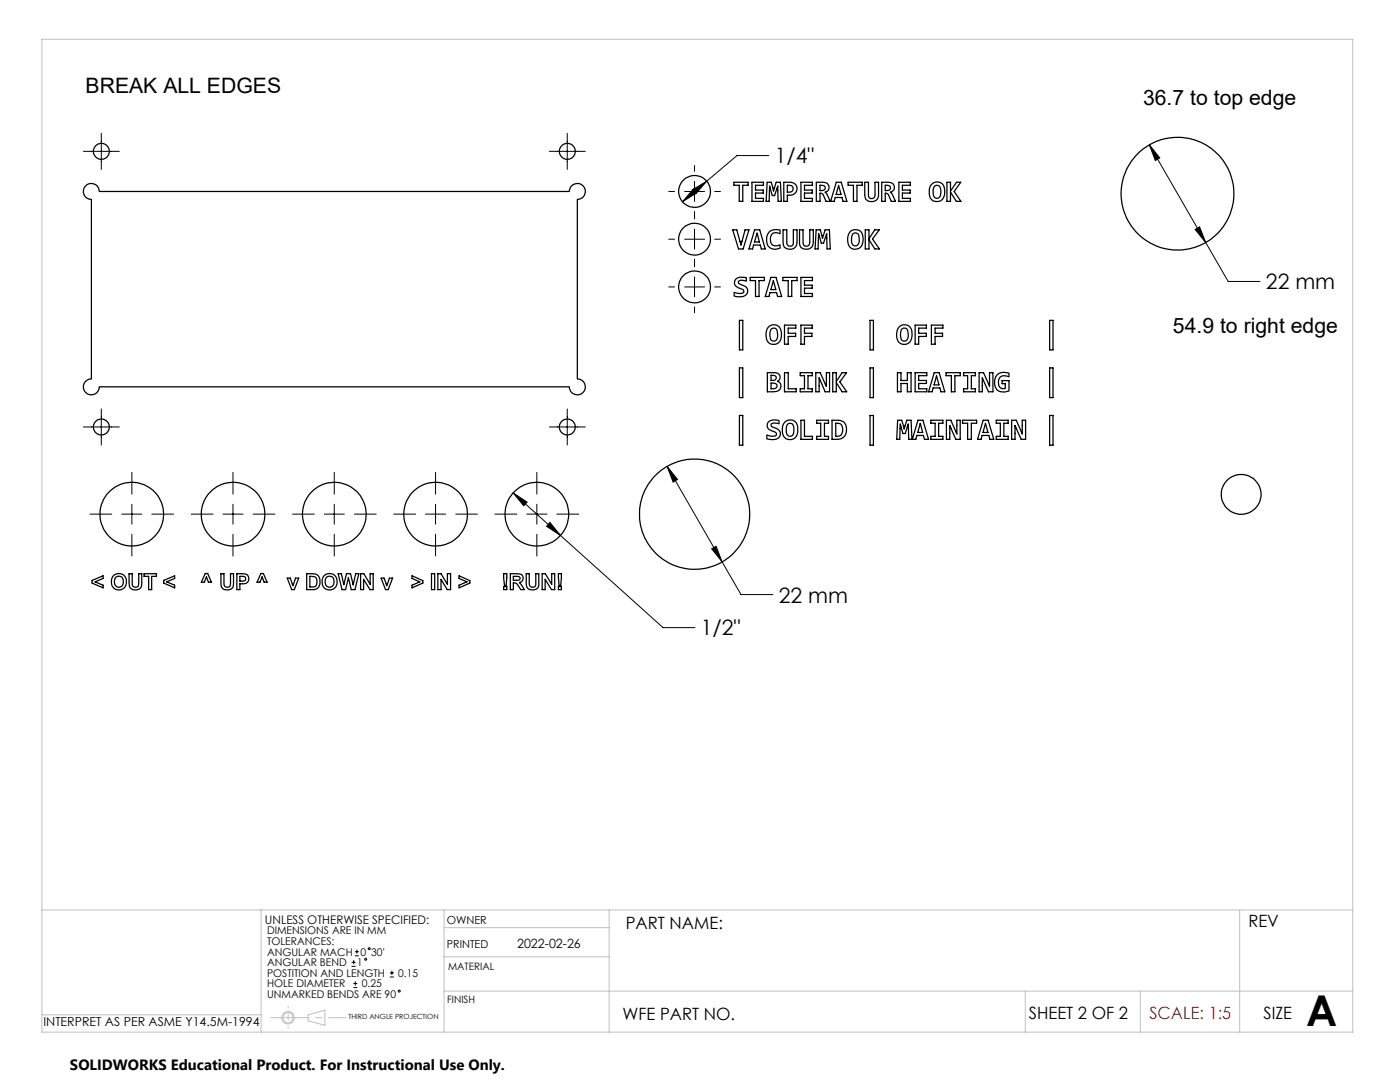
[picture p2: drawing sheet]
<svg xmlns="http://www.w3.org/2000/svg" width="279mm" height="216mm" viewBox="0 0 279 216" stroke-linecap="round" stroke-linejoin="round" font-family="sans-serif">
<g fill="none" stroke="#c0c0c0" stroke-width=".2">
<path d="M8.4 7.8h261.6v198.2h-261.6zM8.4 181.6h261.6M52.1 181.6v24.4M88.6 197.8h181.4M88.6 190.9h33M88.6 185.1h33M88.6 181.6v24.4M121.6 181.6v24.4M204.6 197.8v8.2M227.6 197.8v8.2M247.4 181.6v24.4M8.4 202.5h43.7"/>
<path d="M61.5 202.5l3.3-.9v3l-3.3-.9z"/>
<circle cx="57.5" cy="203.1" r="1.24"/>
<circle cx="57.5" cy="203.1" r="1.01"/>
</g>
<path d="M54 203.1h15" fill="none" stroke="#c0c0c0" stroke-width=".2" stroke-dasharray="15.2 1.3 1.3 1.3" stroke-dashoffset="7.5"/>
<path d="M57.5 200.8v4.4" fill="none" stroke="#c0c0c0" stroke-width=".2" stroke-dasharray="15.2 1.3 1.3 1.3" stroke-dashoffset="14.9"/>
<g fill="none" stroke="#000" stroke-width=".2">
<path d="M16.7 30.2h7.1M20.2 26.6v7.2M109.6 30.2h7.2M113.2 26.6v7.2M133.5 38.2h1.1M136.6 38.2h4M138.2 37.9l2.8-1.7-2.1 2.5zM138.4 37.7l.6 .8-2.8 1.8zM138.6 33v1.2M138.6 36.2v4M142.6 38.2h1.2M153.4 31h-6.3l-10.9 9.3"/>
<path d="M229.4 28.9l2.1 2.6-.9 .5zM229.4 28.9l15.7 27.3h6.4M133.5 57.3h1.1M133.5 47.7h1.1M136.6 57.3h4M136.6 47.7h4M138.6 42.2v1.5M138.6 45.7v4M138.6 51.7v1.5M138.6 55.2v4M142.6 57.3h1.2M142.6 47.7h1.2"/>
<path d="M238.5 45.8l.9-.5 1.2 3.1zM138.6 61.2v1.2M16.7 85.2h7.1M20.2 81.6v7.2M26.3 94.3v4.3M46.5 94.3v4.3M66.7 94.3v4.3M86.9 94.3v4.3M102.4 98.4l2.8 1.8-.7 .7zM102.4 98.4l29.9 26.8h6.4M107.1 94.3v4.3M109.6 85.2h7.2"/>
<path d="M113.2 81.6v7.2M133.1 93.1l2.1 2.6-.9 .5zM133.1 93.1l14.8 25.5h6.3M18 102.6h4.3M24.3 102.6h4M26.3 100.6v4M26.3 106.6v4.3M30.3 102.6h4.3M38.2 102.6h4.3M44.5 102.6h4M46.5 100.6v4M46.5 106.6v4.3"/>
<path d="M50.5 102.6h4.4M58.4 102.6h4.3M64.7 102.6h4M66.7 100.6v4M66.7 106.6v4.3M70.7 102.6h4.4M78.6 102.6h4.3M84.9 102.6h4M86.9 100.6v4M86.9 106.6v4.3M90.9 102.6h4.4M98.8 102.6h4.4"/>
<path d="M105.1 102.6h4M107.1 100.6v4M107.1 106.6v4.3M109.7 104.2l2.2 2.7-2.8-1.9zM111.1 102.6h4.4M142 109.5l.9-.5 1.2 3.1zM70.2 192.8h.8M70.2 192h.8M70.5 197.1h.8M70.5 196.3h.8M70.6 191.6v.8M70.8 190.7h.8"/>
<path d="M70.8 189.9h.8M70.9 195.8v.8M71.2 189.5v.8M77.8 194.9h.8M77.8 194.1h.8M78.2 193.7v.8"/>
<circle cx="73" cy="191.4" r=".19"/>
<circle cx="73.7" cy="189.3" r=".2"/>
<circle cx="79.7" cy="197.8" r=".2"/>
</g>
<g fill="none" stroke="#000" stroke-width=".25">
<path d="M17.2 37a1.6 1.6 0 0 1 1.7-.2 1.6 1.6 0 0 1 .9 1.4h93.8a1.59 1.59 0 0 1 1.6-1.6 1.59 1.59 0 0 1 1.6 1.6 1.59 1.59 0 0 1-1.6 1.6v35.8a1.59 1.59 0 0 1 1.6 1.6 1.59 1.59 0 0 1-1.6 1.6 1.59 1.59 0 0 1-1.6-1.6h-93.8a1.59 1.59 0 0 1-1.6 1.6 1.59 1.59 0 0 1-1.6-1.6 1.59 1.59 0 0 1 1.6-1.6v-35.8a1.58 1.58 0 0 1-1.5-1 1.58 1.58 0 0 1 .5-1.8zM146.5 36.4h2.8v.6h-1.1v3.2h-.7v-3.2h-1zM150.1 36.4h2.3v.6h-1.6v.9h1.5v.6h-1.5v1.1h1.6v.6h-2.3zM153.1 36.4h.8l.5 1.7 .5-1.7h.9l.1 3.8h-.6l-.1-3.1-.6 1.9h-.5l-.5-1.9-.1 3.1h-.6zM156.4 36.4h1.1a1.31 1.31 0 0 1 1.6 1.3 1.31 1.31 0 0 1-1.6 1.2h-.4v1.3h-.7zM157.1 37a.79 .79 0 0 1 1 .1 .79 .79 0 0 1 .1 1l-.4 .2h-.7zM159.8 36.4h2.3v.6h-1.6v.9h1.6v.6h-1.6v1.1h1.6v.6h-2.3zM162.9 36.4h1.1a1.04 1.04 0 0 1 1.3 .5 1.04 1.04 0 0 1-.4 1.4h-.3l.5 .6 .6 1.3h-.8l-.7-1.4-.5-.2v1.6h-.8zM163.7 37h.3a.56 .56 0 0 1 .7 .5 .56 .56 0 0 1-.8 .5h-.2zM166.9 36.4h1l1.1 3.8h-.8l-.2-.8h-1.3l-.2 .8h-.7zM167.4 37l.5 1.8h-1zM169.3 36.4h2.8v.6h-1.1v3.2h-.7v-3.2h-1z"/>
<path d="M172.6 36.4h.7v2.4a.67 .67 0 0 0 .7 .8 .67 .67 0 0 0 .6-.8v-2.4h.7v2.4a1.38 1.38 0 0 1-1.1 1.4 1.38 1.38 0 0 1-1.6-1zM176 36.4h1.1a1.03 1.03 0 0 1 1.4 .7 1.03 1.03 0 0 1-.9 1.2l.4 .3 .7 1.6h-.8l-.6-1.4-.6-.2v1.6h-.7zM176.7 37h.3a.56 .56 0 0 1 .7 .5 .56 .56 0 0 1-.7 .5h-.3zM179.4 36.4h2.3v.6h-1.6v.9h1.5v.6h-1.5v1.1h1.6v.6h-2.3zM185.9 36.8a1.55 1.55 0 0 1 1.9-.3 1.55 1.55 0 0 1 .8 1.7 1.59 1.59 0 0 1-1.6 2 1.59 1.59 0 0 1-1.5-1.9 1.94 1.94 0 0 1 .4-1.5zM186.6 37.1l.6-.1a1.42 1.42 0 0 1 .5 1.8 .75 .75 0 0 1-.8 .8 .75 .75 0 0 1-.7-.9v-.8zM189 36.4h.7v1.7l1.2-1.7h.8l-1.3 1.8 1.4 2h-.9l-1.2-1.9v1.9h-.7zM146.2 45.9h.8l.9 3 .8-3h.8l-1.2 3.8h-.9zM146.9 55.6a2.27 2.27 0 0 1 2-.2v.7l-.8-.2a.44 .44 0 0 0-.6 .1 .44 .44 0 0 0 0 .6l.6 .3a1.19 1.19 0 0 1 1.1 1.4 1.19 1.19 0 0 1-1.5 .9l-1.2-.1v-.8l.7 .2h1a.42 .42 0 0 0 .2-.5 .42 .42 0 0 0-.4-.3l-.3-.2a1.11 1.11 0 0 1-1.1-.7 1.11 1.11 0 0 1 .3-1.2zM149.7 55.4h2.8v.6h-1v3.2h-.7v-3.2h-1.1zM150.6 45.9h1l1.1 3.8h-.8l-.2-.8h-1.3l-.2 .8h-.7zM151.1 46.5l.5 1.8h-1z"/>
<path d="M153.5 46.2a2.21 2.21 0 0 1 2.2-.3v.7a1.27 1.27 0 0 0-1.6 .1 1.27 1.27 0 0 0-.3 1.6 1.21 1.21 0 0 0 1.9 .6v.6a1.81 1.81 0 0 1-2.1-.1 1.81 1.81 0 0 1-.6-2zM153.8 55.4h1.1l1.1 3.8h-.8l-.2-.8h-1.3l-.2 .8h-.8zM154.3 56l.5 1.8h-1zM156.2 55.4h2.9v.6h-1.1v3.2h-.7v-3.2h-1.1zM156.3 45.9h.7v2.4a.67 .67 0 0 0 .7 .8 .67 .67 0 0 0 .6-.8v-2.4h.8v2.4a1.44 1.44 0 0 1-1.1 1.4 1.44 1.44 0 0 1-1.6-.7zM159.6 45.9h.7v2.4a.68 .68 0 0 0 .7 .8 .68 .68 0 0 0 .6-.8v-2.4h.7v2.4a1.4 1.4 0 0 1-1.2 1.4 1.4 1.4 0 0 1-1.5-1zM159.8 55.4h2.3v.6h-1.6v.9h1.6v.6h-1.6v1.1h1.6v.6h-2.3zM162.9 45.9h.8l.4 1.7 .6-1.7h.8l.2 3.8h-.6l-.1-3.1-.6 1.9h-.5l-.5-1.9-.1 3.1h-.6zM169.6 46.3a1.56 1.56 0 0 1 1.9-.3 1.56 1.56 0 0 1 .8 1.8 1.59 1.59 0 0 1-1.6 1.9 1.59 1.59 0 0 1-1.5-1.9l.1-.8zM170.1 46.7a.74 .74 0 0 1 .9-.2 .74 .74 0 0 1 .4 .8 1.24 1.24 0 0 1-.7 1.8 .97 .97 0 0 1-.8-1.3zM172.7 45.9h.7v1.7l1.2-1.7h.9l-1.4 1.8 1.4 2h-.9l-1.2-1.9v1.9h-.7zM147.6 63.9h.6v5.9h-.6z"/>
<path d="M147.6 73.4h.6v5.9h-.6zM153.1 74.4h1.3a.94 .94 0 0 1 1.2 .5 .94 .94 0 0 1-.5 1.2 1.05 1.05 0 0 1 .7 1.2 1.05 1.05 0 0 1-1.1 .8l-1.6 .1zM153.3 65.3a1.55 1.55 0 0 1 1.9-.3 1.55 1.55 0 0 1 .8 1.7 1.59 1.59 0 0 1-1.6 2 1.59 1.59 0 0 1-1.5-1.9l.1-.8zM153.9 76.4h.4a.59 .59 0 0 1 .8 .6 .59 .59 0 0 1-.7 .6h-.5zM153.9 74.9h.4a.52 .52 0 0 1 .6 .5 .52 .52 0 0 1-.6 .5h-.4zM154 65.6l.4-.1a.62 .62 0 0 1 .7 .4 1.69 1.69 0 0 1-.5 2.2h-.4a1.59 1.59 0 0 1-.4-2.2zM156.6 64.9h2.2v.6h-1.5v1h1.5v.6h-1.5v1.6h-.7zM156.6 74.4h.7v3.2h1.6v.6h-2.3zM159.7 74.4h2.4v.6h-.8v2.6h.8v.6h-2.4v-.6h.8v-2.6h-.8zM159.8 64.9h2.3v.6h-1.6v1h1.5v.6h-1.5v1.6h-.7zM162.8 74.4h.9l1.2 2.7v-2.7h.7v3.8h-.9l-1.2-2.8v2.8h-.7zM166.2 74.4h.7v1.7l1.2-1.7h.8l-1.3 1.8 1.4 2h-.9l-1.2-1.9v1.9h-.7z"/>
<path d="M173.6 63.9h.7v5.9h-.7zM173.6 73.4h.7v5.9h-.7zM179.1 74.4h.7v1.5h1.3v-1.5h.7v3.8h-.7v-1.7h-1.3v1.7h-.7zM179.4 65.3a1.55 1.55 0 0 1 1.9-.3 1.55 1.55 0 0 1 .7 1.7 1.59 1.59 0 0 1-1.5 2 1.59 1.59 0 0 1-1.6-1.9l.1-.8zM179.9 65.7a.75 .75 0 0 1 .9-.2 .75 .75 0 0 1 .4 .9 1.18 1.18 0 0 1-.7 1.7 .62 .62 0 0 1-.7-.5l-.1-.9zM182.6 64.9h2.3v.6h-1.6v1h1.6v.6h-1.6v1.6h-.7zM182.6 74.4h2.4v.6h-1.7v.9h1.6v.6h-1.6v1.1h1.7v.6h-2.4zM185.9 64.9h2.3v.6h-1.6v1h1.5v.6h-1.5v1.6h-.7zM186.4 74.4h1l1.2 3.8h-.8l-.2-.8h-1.4l-.2 .8h-.7zM186.9 75l.5 1.8h-1zM188.8 74.4h2.8v.6h-1v3.2h-.7v-3.2h-1.1zM192.3 74.4h2.4v.6h-.8v2.6h.8v.6h-2.4v-.6h.8v-2.6h-.8z"/>
<path d="M195.4 74.4h.9l1.2 2.7v-2.7h.7v3.8h-.9l-1.3-2.8v2.8h-.6zM199.1 74.7a2.44 2.44 0 0 1 2.3-.2v.7a1.31 1.31 0 0 0-1.4-.2 1.31 1.31 0 0 0-.8 1.3 1.05 1.05 0 0 0 1.4 1.2v-.9h-.6v-.6h1.4v2a1.95 1.95 0 0 1-2.8-.8l-.1-.9a2.24 2.24 0 0 1 .6-1.6zM209.5 63.9h.6v5.9h-.6zM209.5 73.4h.6v5.9h-.6zM147.6 82.9h.6v5.9h-.6zM153.2 84.3a2.07 2.07 0 0 1 2.3-.4v.7l-1.2-.2a.43 .43 0 0 0-.4 .4 .43 .43 0 0 0 .4 .5 1.32 1.32 0 0 1 1.3 1.8 2.1 2.1 0 0 1-2.6 .5v-.8a1.54 1.54 0 0 0 1.9-.1l-.1-.4-.6-.3a1.17 1.17 0 0 1-1-1.7zM156.6 84.3a1.53 1.53 0 0 1 1.9-.3 1.53 1.53 0 0 1 .7 1.7 1.59 1.59 0 0 1-1.5 2 1.59 1.59 0 0 1-1.6-1.9 1.94 1.94 0 0 1 .5-1.5zM157.3 84.6l.6-.1a1.79 1.79 0 0 1 .3 2.3 .76 .76 0 0 1-.9 .2 .76 .76 0 0 1-.4-1v-.7zM159.8 83.9h.7v3.2h1.6v.6h-2.3zM163 83.9h2.3v.6h-.8v2.6h.8v.6h-2.3v-.6h.8v-2.6h-.8zM166.1 83.9a2.73 2.73 0 0 1 2.5 .6 1.99 1.99 0 0 1 .2 2.1 1.99 1.99 0 0 1-1.8 1.1h-.9zM166.8 84.5a1.26 1.26 0 0 1 1.2 .5 1.26 1.26 0 0 1 .1 1.3 1.03 1.03 0 0 1-1.3 .8z"/>
<path d="M173.6 82.9h.7v5.9h-.7zM179.1 83.9h.9l.4 1.7 .6-1.7h.8l.2 3.8h-.6l-.1-3.1-.6 1.9h-.5l-.5-1.9-.1 3.1h-.6zM183.2 83.9h1l1.1 3.8h-.8l-.2-.8h-1.3l-.2 .8h-.7zM183.7 84.5l.4 1.8h-.9zM185.8 83.9h2.4v.6h-.9v2.6h.9v.6h-2.4v-.6h.8v-2.6h-.8zM188.9 83.9h.9l1.2 2.7v-2.7h.6v3.8h-.9l-1.2-2.8v2.8h-.6zM192.1 83.9h2.8v.6h-1v3.2h-.8v-3.2h-1zM196.2 83.9h1l1.1 3.8h-.7l-.3-.8h-1.3l-.2 .8h-.7zM196.7 84.5l.5 1.8h-1zM198.8 83.9h2.4v.6h-.9v2.6h.9v.6h-2.4v-.6h.8v-2.6h-.8zM201.9 83.9h.9l1.2 2.7v-2.7h.7v3.8h-.9l-1.2-2.8v2.8h-.7zM209.5 82.9h.6v5.9h-.6z"/>
<path d="M18.4 115.8l2.2-.9v.5l-1.6 .7 1.6 .7v.5l-2.2-1zM22.7 114.8a1.6 1.6 0 0 1 2.1 .2 1.6 1.6 0 0 1 .1 2.1 1.6 1.6 0 0 1-2.1 .3 1.93 1.93 0 0 1-.1-2.6zM23.2 115.1a.96 .96 0 0 1 1.1 .1 .96 .96 0 0 1 .3 1.1 .9 .9 0 0 1-1 .9 .9 .9 0 0 1-.8-1.1l.2-.7zM25.8 114.5h.6v1.7a.7 .7 0 0 0 .6 1 .7 .7 0 0 0 .7-1v-1.7h.6v1.6a1.3 1.3 0 0 1-1.3 1.6 1.3 1.3 0 0 1-1.2-1.5zM28.8 114.5h2.4v.5h-.9v2.7h-.6v-2.7h-.9zM32.7 115.8l2.2-.9v.5l-1.6 .7 1.6 .7v.5l-2.2-1zM41 114.4h.5l.7 1.8h-.6l-.4-1.1-.4 1.1h-.6zM44.1 114.5h.6v1.7a.7 .7 0 0 0 .6 1 .7 .7 0 0 0 .7-1v-1.7h.6v1.6a1.28 1.28 0 0 1-1.2 1.6 1.28 1.28 0 0 1-1.3-1.5zM47.3 114.5h1a1.05 1.05 0 0 1 1.3 .6 1.05 1.05 0 0 1-.6 1.4h-1.1v1.2h-.6zM47.9 115h.3a.55 .55 0 0 1 .8 .5 .55 .55 0 0 1-.8 .5h-.3zM52.1 114.4h.5l.7 1.8h-.6l-.4-1.1-.4 1.1h-.6zM57.3 115.4h.6l.6 1.5 .5-1.5h.6l-.9 2.3h-.5z"/>
<path d="M61.2 114.5h1.2a1.34 1.34 0 0 1 1.5 1.6 1.31 1.31 0 0 1-1.5 1.6h-1.2zM61.8 115h.3a.97 .97 0 0 1 1 .4 .97 .97 0 0 1 .1 1 .68 .68 0 0 1-.9 .7h-.5zM64.7 114.9a1.58 1.58 0 0 1 2-.2 1.58 1.58 0 0 1 .5 2.1 1.54 1.54 0 0 1-2 .8 1.54 1.54 0 0 1-.9-2zM65.2 115.1a.92 .92 0 0 1 1.1 0 .92 .92 0 0 1 .4 1 .92 .92 0 0 1-.9 1.1 .92 .92 0 0 1-.9-1.1l.1-.7zM67.5 114.5h.6l.5 2.2 .5-2.2h.9l.5 2.2 .5-2.2h.6l-.8 3.2h-.7l-.6-2.4-.5 2.4h-.7zM72 114.5h.6l1.3 2.1v-2.1h.6v3.2h-.7l-1.2-2.1v2.1h-.6zM76.1 115.4h.6l.5 1.5 .5-1.5h.7l-.9 2.3h-.6zM82.2 114.9l2.2 1v.4l-2.2 1v-.5l1.6-.7-1.6-.7zM86.1 114.5h.6v3.2h-.6zM87.4 114.5h.6l1.3 2.1v-2.1h.6v3.2h-.6l-1.3-2.1v2.1h-.6zM91.6 114.9l2.2 1v.4l-2.2 1v-.5l1.6-.7-1.6-.7zM100.5 114.5h.6l-.1 2.3h-.3z"/>
<path d="M100.5 117.1h.6v.6h-.6zM101.8 114.5h1.4a.91 .91 0 0 1 1.2 .6 .91 .91 0 0 1-.8 1.1l1 1.5h-.7l-.7-1.2-.8-.2v1.4h-.6zM102.4 115h.6a.5 .5 0 0 1 .6 0 .5 .5 0 0 1 .1 .6l-.2 .2h-1.1zM105 114.5h.6v1.7a.7 .7 0 0 0 .6 1 .7 .7 0 0 0 .7-1v-1.7h.6v1.6a1.28 1.28 0 0 1-1.2 1.6 1.28 1.28 0 0 1-1.3-1.5zM108.2 114.5h.6l1.3 2.1v-2.1h.6v3.2h-.6l-1.3-2.1v2.1h-.6zM111.4 114.5h.6l-.1 2.3h-.3zM111.4 117.1h.6v.6h-.6z"/>
<circle cx="20.2" cy="30.2" r="1.59"/>
<circle cx="113.2" cy="30.2" r="1.59"/>
<circle cx="138.6" cy="38.2" r="3.2"/>
<circle cx="235" cy="38.6" r="11.2"/>
<circle cx="138.6" cy="57.3" r="3.2"/>
<circle cx="138.6" cy="47.7" r="3.2"/>
<circle cx="20.2" cy="85.2" r="1.59"/>
<circle cx="113.2" cy="85.2" r="1.59"/>
<circle cx="247.7" cy="98.7" r="4"/>
<circle cx="26.3" cy="102.6" r="6.4"/>
<circle cx="46.5" cy="102.6" r="6.4"/>
<circle cx="66.7" cy="102.6" r="6.4"/>
<circle cx="86.9" cy="102.6" r="6.4"/>
<circle cx="107.1" cy="102.6" r="6.4"/>
<circle cx="138.6" cy="102.6" r="11"/>
</g>
<path d="M133.1 93.1l1.2 3.1 .9-.5zM142 109.5l2.1 2.6-1.2-3.1zM229.4 28.9l1.2 3.1 .9-.5zM238.5 45.8l2.1 2.6-1.2-3.1zM138.4 37.7l-2.2 2.6 2.8-1.8zM138.2 37.9l.7 .8 2.1-2.5zM102.4 98.4l2.1 2.5 .7-.7zM109.7 104.2l-.6 .8 2.8 1.9z" fill="#000"/>
<text font-size="8.5" x="260.7" y="204.8">A</text>
<g font-size="4.2">
<text x="17.1" y="18.5">BREAK ALL EDGES</text>
<text x="228.1" y="21">36.7 to top edge</text>
<text x="154.6" y="32.6">1/4&quot;</text>
<text x="252.7" y="57.8">22 mm</text>
<text x="234.1" y="66.5">54.9 to right edge</text>
<text x="155.4" y="120.2">22 mm</text>
<text x="139.9" y="126.8">1/2&quot;</text>
</g>
<g font-size="3.4">
<text x="124.9" y="185.3">PART NAME:</text>
<text x="249.1" y="185.1">REV</text>
<text x="124.2" y="203.4">WFE PART NO.</text>
<text x="205.3" y="203.3">SHEET 2 OF 2</text>
<text x="252.2" y="203.3">SIZE</text>
</g>
<text font-size="3.4" fill="#f00" x="229.4" y="203.3">SCALE: 1:5</text>
<text font-size="3" x="14" y="213.5">SOLIDWORKS Educational Product. For Instructional Use Only.</text>
<g font-size="2.5">
<text x="103.2" y="189.2">2022-02-26</text>
<text x="8.7" y="204.7">INTERPRET AS PER ASME Y14.5M-1994</text>
</g>
<text font-size="2.4" x="52.9" y="184.4">UNLESS OTHERWISE SPECIFIED:</text>
<g font-size="2.2">
<text x="89.1" y="184.4">OWNER</text>
<text x="89.2" y="189.2">PRINTED</text>
</g>
<g font-size="2.1">
<text x="53.3" y="186.4">DIMENSIONS ARE IN MM</text>
<text x="53.3" y="188.6">TOLERANCES:</text>
<text x="53.3" y="190.7">ANGULAR MACH</text>
<text x="71.9" y="190.7">0</text>
<text x="74.1" y="190.7">30'</text>
<text x="53.3" y="192.8">ANGULAR BEND</text>
<text x="53.3" y="197">HOLE DIAMETER</text>
<text x="53.3" y="194.9">POSTITION AND LENGTH</text>
<text x="71.3" y="192.8">1</text>
<text x="72.2" y="197">0.25</text>
<text x="79.5" y="194.9">0.15</text>
<text x="53.3" y="199.1">UNMARKED BENDS ARE 90</text>
</g>
<g font-size="2">
<text x="89.4" y="193.5">MATERIAL</text>
<text x="89.2" y="200.2">FINISH</text>
</g>
<text font-size="1.4" x="69.5" y="203.4">THIRD ANGLE PROJECTION</text>
</svg>
